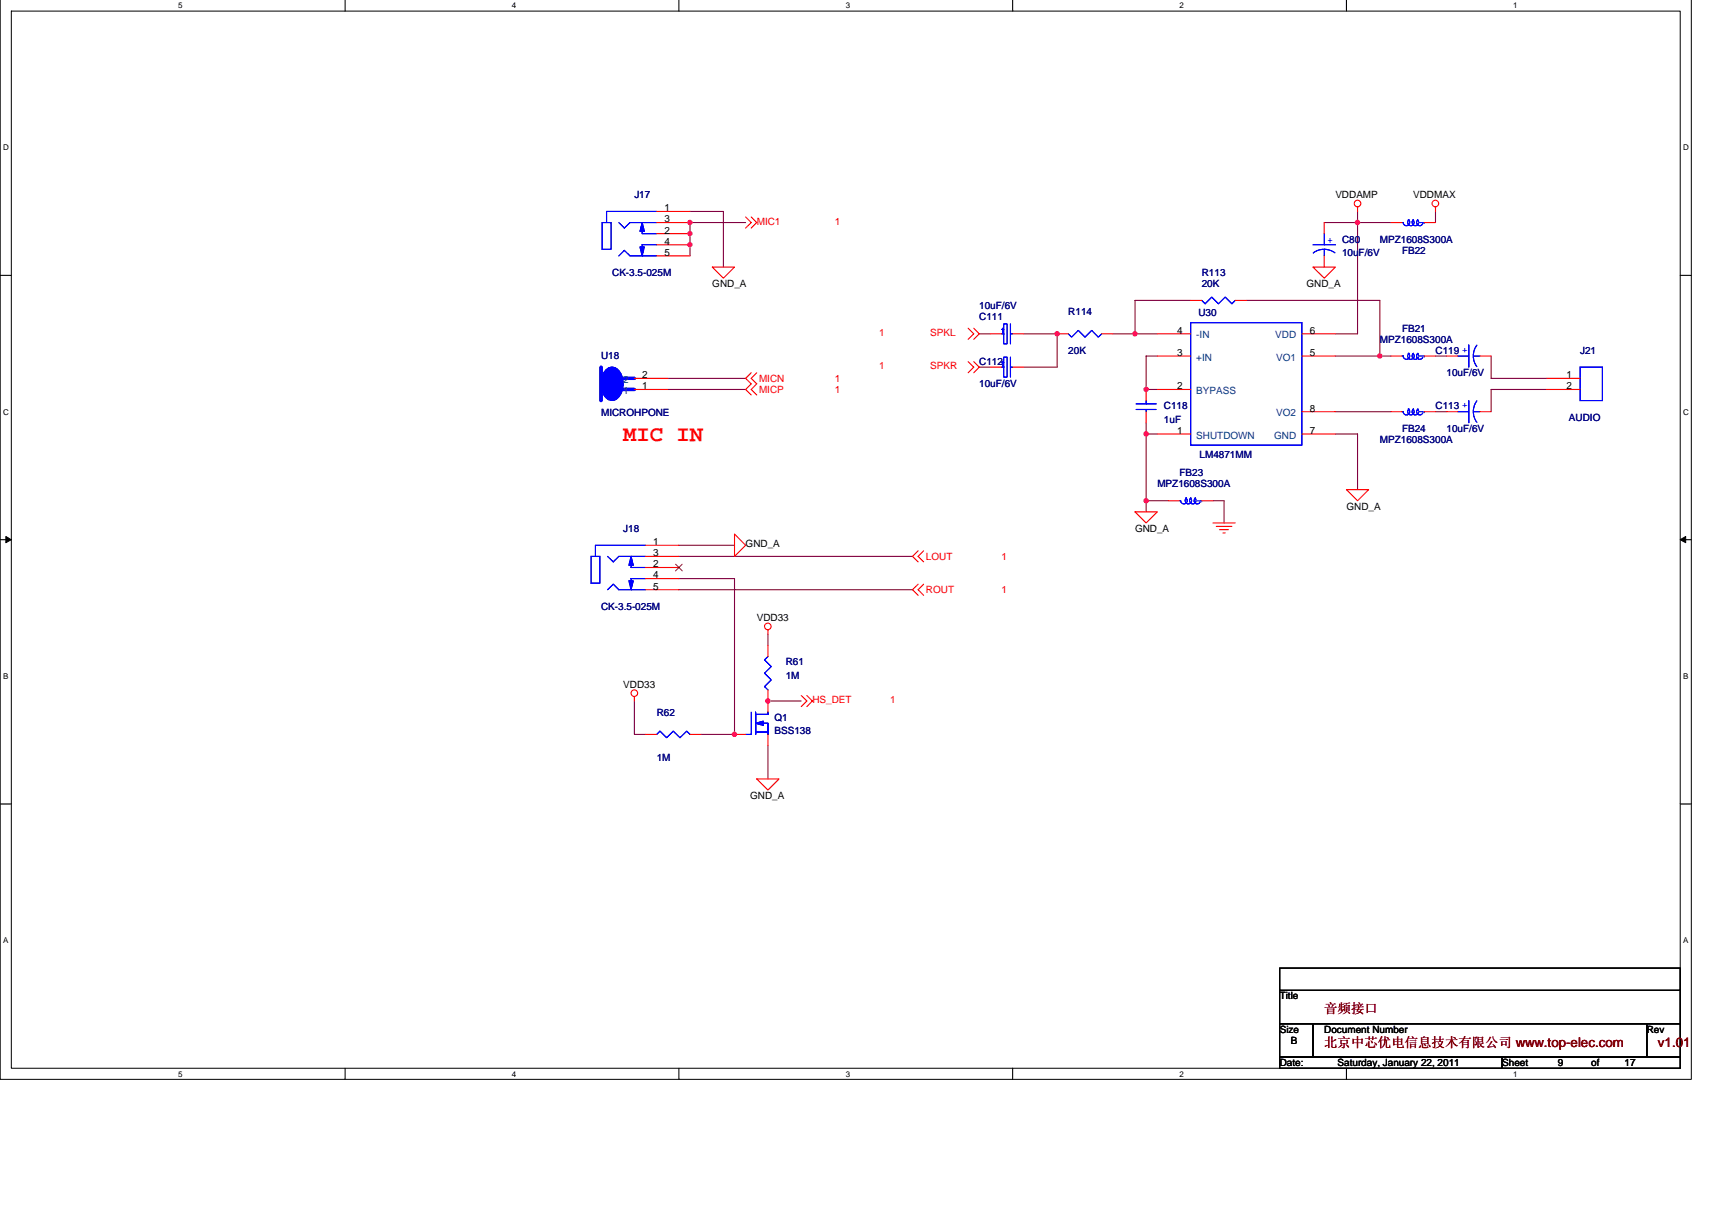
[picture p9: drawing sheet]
<svg xmlns="http://www.w3.org/2000/svg" width="297mm" height="210mm" viewBox="0 0 297 210" stroke-linecap="round" stroke-linejoin="round" font-family="sans-serif">
<path d="M0 0v187.2h293.5v-187.2M2 1.9h289.5v183.4h-289.5z" fill="none" stroke="#000" stroke-width=".17"/>
<g fill="#fff">
<path d="M30.9 .2h.8v1.6h-.8z"/>
<path d="M30.9 185.5h.8v1.6h-.8z"/>
</g>
<path d="M59.9 0v1.9M59.9 185.3v1.9" fill="none" stroke="#000" stroke-width=".19"/>
<g fill="#fff">
<path d="M88.8 .2h.8v1.6h-.8z"/>
<path d="M88.8 185.5h.8v1.6h-.8z"/>
</g>
<path d="M117.8 0v1.9M117.8 185.3v1.9" fill="none" stroke="#000" stroke-width=".19"/>
<g fill="#fff">
<path d="M146.7 .2h.8v1.6h-.8z"/>
<path d="M146.7 185.5h.8v1.6h-.8z"/>
</g>
<path d="M175.7 0v1.9M175.7 185.3v1.9" fill="none" stroke="#000" stroke-width=".19"/>
<g fill="#fff">
<path d="M204.7 .2h.7v1.6h-.7z"/>
<path d="M204.7 185.5h.7v1.6h-.7z"/>
</g>
<path d="M233.6 0v1.9M233.6 185.3v1.9" fill="none" stroke="#000" stroke-width=".19"/>
<g fill="#fff">
<path d="M262.6 .2h.7v1.6h-.7z"/>
<path d="M262.6 185.5h.7v1.6h-.7z"/>
<path d="M.5 24.8h1v1.6h-1z"/>
<path d="M292 24.8h1v1.6h-1z"/>
<path d="M.5 70.7h1v1.5h-1z"/>
<path d="M292 70.7h1v1.5h-1z"/>
</g>
<path d="M0 47.8h2M291.5 47.8h2" fill="none" stroke="#000" stroke-width=".19"/>
<g fill="#fff">
<path d="M.5 116.5h.9v1.6h-.9z"/>
<path d="M292 116.5h.9v1.6h-.9z"/>
</g>
<path d="M0 93.6h2M291.5 93.6h2" fill="none" stroke="#000" stroke-width=".19"/>
<path d="M1 93.1l1 .5-1 .5zM291.5 93.6l1-.5v1z" fill="#000" stroke="#000" stroke-width=".17"/>
<g fill="#fff">
<path d="M.5 162.4h.9v1.5h-.9z"/>
<path d="M292 162.4h.9v1.5h-.9z"/>
</g>
<path d="M0 139.5h2M291.5 139.5h2M222 167.9h69.5v3.9h-69.5zM222 171.8h69.5v5.8h-69.5zM222 177.6h5.8v5.8h-5.8zM227.8 177.6h57.9v5.8h-57.9zM285.7 177.6h5.8v5.8h-5.8zM222 183.4h38.6v1.9h-38.6zM260.6 183.4h30.9v1.9h-30.9z" fill="none" stroke="#000" stroke-width=".19"/>
<g fill="none" stroke="#800040" stroke-width=".19">
<path d="M119.7 36.7h5.8v9.6M129.4 38.6h-9.7v5.8M229.8 38.6h11.5M235.5 36.7v21.2h-3.8M249.1 36.7v1.9M169.9 57.9h1.9M177.6 57.9h5.8v5.8h-5.8M193.1 57.9h7.7M206.6 52.1h-9.7v5.8M216.2 52.1h23.2v9.7M115.9 67.6h13.5M115.9 65.6h13.5"/>
<path d="M169.9 63.7h1.9M198.9 73.3v15.5M198.9 75.3h1.9M200.8 61.8h-1.9v5.8h1.9M231.7 61.8h9.6M231.7 71.4h9.6M231.7 75.3h3.8v9.6M249.1 61.8h1.9M249.1 71.4h1.9M258.7 61.8v3.8h9.7M268.4 67.6h-9.7v3.8M117.8 96.5h40.5"/>
<path d="M117.8 94.6h9.6M198.9 86.9h3.8M210.5 86.9h1.9v3.8M117.8 100.4h9.6v27h-5.8M117.8 102.3h40.5M133.2 110v2M110.1 121.6v5.8h1.9M133.2 129.3v5.8M133.2 121.6h5.8"/>
</g>
<g fill="#f0f" stroke="#f0f" stroke-width=".19">
<circle cx="119.7" cy="38.6" r=".38"/>
<circle cx="119.7" cy="42.4" r=".38"/>
<circle cx="119.7" cy="40.5" r=".38"/>
<circle cx="133.2" cy="121.6" r=".38"/>
<circle cx="127.4" cy="127.4" r=".38"/>
<circle cx="198.9" cy="67.6" r=".38"/>
<circle cx="196.9" cy="57.9" r=".38"/>
<circle cx="239.4" cy="61.8" r=".38"/>
<circle cx="183.4" cy="57.9" r=".38"/>
<circle cx="198.9" cy="86.9" r=".38"/>
<circle cx="198.9" cy="75.3" r=".38"/>
<circle cx="235.5" cy="38.6" r=".38"/>
</g>
<g fill="none" stroke="#f00" stroke-width=".19">
<path d="M113.9 36.7h5.8M113.9 38.6h5.8M129.4 37.6l.9 1-.9 1M130.3 37.6l1 1-1 1M229.8 38.6v1.9M235.5 35.9v.8M241.3 38.6h2M247.1 38.6h2M249.1 35.9v.8M113.9 44.4h5.8M113.9 42.5h5.8M113.9 40.5h5.8"/>
<path d="M123.6 46.3h3.8l-1.9 2zM168 56.9l.9 1-.9 1M168.9 56.9l1 1-1 1M171.8 57.9h2M175.7 57.9h1.9M183.4 57.9h2M191.2 57.9h1.9M200.8 57.9h5.8M206.6 52.1h1.9M214.3 52.1h1.9M225.9 57.9h5.8M227.8 46.3h3.9l-1.9 2z"/>
<path d="M229.8 44.4v1.9M110.1 65.6h5.8M110.1 67.6h5.8M130.3 64.7l-.9 .9 .9 1-.9 1 .9 .9M131.3 64.7l-1 .9 1 1-1 1 1 .9M168 62.7l.9 1-.9 1M168.9 62.7l1 1-1 1M171.8 63.7h2M175.7 63.7h1.9M198.9 67.6v1.9M198.9 71.4v1.9M200.8 67.6h5.8"/>
<path d="M200.8 61.8h5.8M200.8 75.3h5.8M225.9 71.4h5.8M225.9 61.8h5.8M225.9 75.3h5.8M241.3 71.4h2M241.3 61.8h2M247.1 71.4h2M247.1 61.8h2M251 71.4h1.9M251 61.8h1.9M256.8 71.4h1.9"/>
<path d="M256.8 61.8h1.9M268.4 65.6h5.7M268.4 67.6h5.7M112 94.6h5.8M112 96.5h5.8M112 98.4h5.8M127.4 92.6l2 2-2 1.9zM159.3 95.5l-1 1 1 1M160.2 95.5l-.9 1 .9 1M196.9 88.8h3.9l-1.9 1.9zM202.7 86.9h2M208.5 86.9h2"/>
<path d="M210.5 90.7h3.8M211 91.3h2.7M211.6 91.9h1.5M212.2 92.5h.4M233.6 84.9h3.9l-2 2zM112 102.3h5.8M112 100.4h5.8M133.2 109.3v.7M133.2 112v1.9M133.2 119.7v3.8M159.3 101.3l-1 1 1 1M160.2 101.3l-.9 1 .9 1"/>
<path d="M110.1 120.8v.8M112 127.4h1.9M119.7 127.4h1.9M127.4 127.4h2M131.3 135.1h3.9l-2 2zM133.2 127.4v1.9M139 120.6l1 1-1 1M140 120.6l.9 1-.9 1"/>
<circle cx="235.5" cy="35.3" r=".57"/>
<circle cx="249" cy="35.3" r=".57"/>
<circle cx="133.2" cy="108.7" r=".57"/>
<circle cx="110.1" cy="120.2" r=".57"/>
</g>
<g fill="none" stroke="#00f" stroke-width=".19">
<path d="M104.5 38.6h1.5v4.6h-1.5zM107.4 38.6l.9 1 1-1h4.6M111.4 38.6v1.9h2.5M113.9 36.7h-8.7v1.9M244.3 38.1a.57 .57 0 0 1 0 1 .57 .57 0 0 1-.8-.5h-.2M244.5 38.1a.57 .57 0 0 0-.2 .8 .57 .57 0 0 0 .9 .1 .57 .57 0 0 0 0-.8M245.2 38.1a.58 .58 0 0 0-.1 .8 .58 .58 0 0 0 .8 .1 .58 .58 0 0 0 .1-.8M246 38.1a.57 .57 0 0 0 .1 1 .57 .57 0 0 0 .8-.5M107.4 44.4l.9-1 1 1h4.6M113.9 42.5h-2.5v1.9M173.8 57.1h.4M173.8 57.9h.4"/>
<path d="M174 57.5h.1M174 56.9v.4M174.2 56.2h.5v3.4h-.5zM175.3 56.2v3.4M175.3 57.9h.4M185.4 57.9l.5 .6 1.2-1.2 1.2 1.2 1.1-1.2 1.2 1.2 .6-.6M206.6 56h19.3v21.2h-19.3zM208.5 52.1l.6 .6 1.1-1.2 1.2 1.2 1.2-1.2 1.1 1.2 .6-.6M227.8 42.5h3.9M229.8 40.5v2M229.8 43.2v1.2M231.6 43.9a3.1 3.1 0 0 0-3.7 0"/>
<path d="M254.8 59.8v3.9M256.2 59.9a3.1 3.1 0 0 0 0 3.7M173.8 62.9h.4M173.8 63.7h.4M174 63.3h.1M174 62.7v.4M174.2 62h.5v3.4h-.5zM175.3 62v3.4M175.3 63.7h.4M197.1 70.1h3.5M197.1 71h3.5M198.9 69.5v.6"/>
<path d="M198.9 71v.4M243.3 61.8h.2M244.3 70.9a.57 .57 0 0 1 0 1 .57 .57 0 0 1-.8-.5h-.2M244.3 61.3a.57 .57 0 0 1 0 1 .57 .57 0 0 1-.8-.6M244.5 70.9a.58 .58 0 0 0-.2 .9 .58 .58 0 0 0 .9 0 .58 .58 0 0 0 0-.8M244.5 61.3a.58 .58 0 0 0-.2 .8 .58 .58 0 0 0 .9 .1 .58 .58 0 0 0 0-.9M245.2 70.9a.58 .58 0 0 0-.1 .9 .58 .58 0 0 0 .9 0 .58 .58 0 0 0 0-.8M245.2 61.3a.58 .58 0 0 0-.1 .8 .58 .58 0 0 0 .9 .1 .58 .58 0 0 0 0-.9M246 70.9a.57 .57 0 0 0 .1 1 .57 .57 0 0 0 .8-.5M246 61.3a.57 .57 0 0 0 .1 1 .57 .57 0 0 0 .8-.6M252.9 71.4h1.9M252.9 61.8h1.9"/>
<path d="M254.8 69.5v3.8M255.6 71.4h1.2M255.6 61.8h1.2M256.2 69.5a3.1 3.1 0 0 0 0 3.8M274.1 63.7h3.9v5.8h-3.9zM102.5 96.5h1.6v4.7h-1.6zM105.4 96.5l1 1 1-1h4.6M109.5 96.5v1.9h2.5M112 94.6h-8.7v1.9M204.7 86.9h.1M205.7 86.4a.57 .57 0 0 1 0 .9 .57 .57 0 0 1-.9-.5M205.9 86.4a.57 .57 0 0 0-.2 .8 .57 .57 0 0 0 .8 .1 .57 .57 0 0 0 .1-.9"/>
<path d="M206.6 86.4a.58 .58 0 0 0-.1 .8 .58 .58 0 0 0 .8 .1 .58 .58 0 0 0 .1-.9M207.4 86.4a.57 .57 0 0 0 .1 .9 .57 .57 0 0 0 .8-.5M105.4 102.3l1-1 1 1h4.6M112 100.4h-2.5v1.9M133.2 113.9l-.6 .6 1.2 1.1-1.2 1.2 1.2 1.1-1.2 1.2 .6 .6M113.9 127.4l.6-.6 1.2 1.2 1.1-1.2 1.2 1.2 1.1-1.2 .6 .6M130.3 123.5v3.9h-.9M131.1 123.9h2.1v-.4v.4h-1.9M131.1 125.5h2.1v1.9v-1.9h-.7M131.1 123.5v3.9M131.1 127h2.1"/>
</g>
<path d="M246.2 38.6h.9M247.1 38.6h.1M246.2 71.4h.9M246.2 61.8h.9M247.1 71.4h.1M247.1 61.8h.1M207.6 86.9h.9M208.5 86.9h.1" fill="none" stroke="#fff" stroke-width=".17" stroke-dasharray="1 1 1 1 1 1 1 1"/>
<path d="M246.2 38.6h.9M247.1 38.6h.1M246.2 71.4h.9M246.2 61.8h.9M247.1 71.4h.1M247.1 61.8h.1M207.6 86.9h.9M208.5 86.9h.1" fill="none" stroke="#00f" stroke-width=".17" stroke-dasharray="1 1 1 1 1 1 1 1"/>
<g fill="#00f" stroke="#00f" stroke-width=".19">
<path d="M111 42.8h.8l-.4 1.6z" fill-rule="evenodd"/>
<path d="M111.4 38.6l.4 1.6h-.8z" fill-rule="evenodd"/>
<path d="M111 42.8h.8l-.4 1.6z" fill-rule="evenodd"/>
<path d="M111.4 38.6l.4 1.6h-.8z" fill-rule="evenodd"/>
<path d="M105 64.3a1.52 1.52 0 0 1 1.5-.6 1.52 1.52 0 0 1 1.2 1.1 3.7 3.7 0 0 1-.7 4.4 1.53 1.53 0 0 1-2.3-.8 4 4 0 0 1 .3-4.1z" fill-rule="evenodd"/>
<path d="M105 64.3a1.52 1.52 0 0 1 1.5-.6 1.52 1.52 0 0 1 1.2 1.1 3.7 3.7 0 0 1-.7 4.4 1.53 1.53 0 0 1-2.3-.8 4 4 0 0 1 .3-4.1z" fill-rule="evenodd"/>
<path d="M131.1 125.5l1.4-.4v.8z" fill-rule="evenodd"/>
<path d="M131.1 125.5l1.4-.4v.8z" fill-rule="evenodd"/>
<path d="M109.1 100.8h.8l-.4 1.5z" fill-rule="evenodd"/>
<path d="M109.5 96.5l.4 1.6h-.8z" fill-rule="evenodd"/>
<path d="M109.1 100.8h.8l-.4 1.5z" fill-rule="evenodd"/>
<path d="M109.5 96.5l.4 1.6h-.8z" fill-rule="evenodd"/>
</g>
<path d="M104.3 63.7v5.8M108.1 67.6h2M108.1 65.6h2" fill="none" stroke="#00f" stroke-width=".57"/>
<path d="M117.2 97.9l1.2 1.1M118.4 97.9l-1.2 1.1" fill="none" stroke="#804000" stroke-width=".17"/>
<text font-size="3.9" fill="#f00" x="108.1" y="76.5">MIC IN</text>
<g font-size="2.3" fill="#800000">
<text x="229.8" y="175.8">音频接口</text>
<text x="229.8" y="181.6">北京中芯优电信息技术有限公司 www.top-elec.com</text>
<text x="287.7" y="181.6">v1.01</text>
</g>
<g font-size="1.7" fill="#000080">
<text x="110.1" y="34.4">J17</text>
<text x="106.2" y="47.9">CK-3.5-025M</text>
<text x="208.5" y="47.9">R113</text>
<text x="232.9" y="42.1">C80</text>
<text x="232.9" y="44.4">10uF/6V</text>
<text x="239.4" y="42.1">MPZ1608S300A</text>
<text x="243.3" y="44">FB22</text>
<text x="169.9" y="53.7">10uF/6V</text>
<text x="208.5" y="49.8">20K</text>
<text x="169.9" y="55.6">C111</text>
<text x="185.4" y="54.6">R114</text>
<text x="207.9" y="54.8">U30</text>
<text x="239.4" y="59.5">MPZ1608S300A</text>
<text x="243.3" y="57.5">FB21</text>
<text x="104.3" y="62.4">U18</text>
<text x="169.9" y="63.3">C112</text>
<text x="185.4" y="61.4">20K</text>
<text x="249.1" y="61.4">C119</text>
<text x="251" y="65.2">10uF/6V</text>
<text x="274.1" y="61.4">J21</text>
<text x="169.9" y="67.2">10uF/6V</text>
<text x="201.9" y="71">C118</text>
<text x="249.1" y="71">C113</text>
<text x="104.3" y="72.2">MICROHPONE</text>
<text x="201.9" y="73.3">1uF</text>
<text x="239.4" y="76.8">MPZ1608S300A</text>
<text x="243.3" y="74.9">FB24</text>
<text x="251" y="74.9">10uF/6V</text>
<text x="272.2" y="73">AUDIO</text>
<text x="204.7" y="82.6">FB23</text>
<text x="208.1" y="79.5">LM4871MM</text>
<text x="200.8" y="84.5">MPZ1608S300A</text>
<text x="108.1" y="92.3">J18</text>
<text x="104.3" y="105.8">CK-3.5-025M</text>
<text x="136.3" y="115.4">R61</text>
<text x="136.3" y="117.8">1M</text>
<text x="113.9" y="124.1">R62</text>
<text x="134.4" y="125.1">Q1</text>
<text x="134.4" y="127.4">BSS138</text>
<text x="113.9" y="132">1M</text>
</g>
<g font-size="1.7">
<text x="231.7" y="34.4">VDDAMP</text>
<text x="245.2" y="34.4">VDDMAX</text>
<text x="115.3" y="36.7">1</text>
<text x="115.3" y="38.6">3</text>
<text x="115.3" y="40.5">2</text>
<text x="115.3" y="44.4">5</text>
<text x="115.3" y="42.4">4</text>
<text x="123.6" y="49.8">GND_A</text>
<text x="226.7" y="49.8">GND_A</text>
<text x="204.3" y="57.9">4</text>
<text x="227.2" y="57.9">6</text>
<text x="111.4" y="65.6">2</text>
<text x="204.3" y="61.7">3</text>
<text x="227.2" y="61.7">5</text>
<text x="271.8" y="65.6">1</text>
<text x="111.4" y="67.5">1</text>
<text x="204.3" y="67.5">2</text>
<text x="227.2" y="71.4">8</text>
<text x="271.8" y="67.5">2</text>
<text x="204.3" y="75.3">1</text>
<text x="227.2" y="75.3">7</text>
<text x="233.6" y="88.4">GND_A</text>
<text x="113.3" y="94.6">1</text>
<text x="129.4" y="95">GND_A</text>
<text x="196.9" y="92.3">GND_A</text>
<text x="113.3" y="96.5">3</text>
<text x="113.3" y="100.4">4</text>
<text x="113.3" y="98.4">2</text>
<text x="113.3" y="102.3">5</text>
<text x="131.3" y="107.7">VDD33</text>
<text x="108.1" y="119.3">VDD33</text>
<text x="130.2" y="138.6">GND_A</text>
<text x="222" y="173.4">Title</text>
<text x="222" y="179.1">Size</text>
<text x="229.8" y="179.1">Document Number</text>
<text x="285.7" y="179.1">Rev</text>
<text x="222" y="184.9">Date:</text>
<text x="224" y="181.1">B</text>
<text x="232.1" y="184.9">Saturday, January 22, 2011</text>
<text x="260.6" y="184.9">Sheet</text>
<text x="270.3" y="184.9">9</text>
<text x="276.1" y="184.9">of</text>
<text x="281.9" y="184.9">17</text>
</g>
<g font-size="1.7" fill="#f00">
<text x="131.3" y="39">MIC1</text>
<text x="144.8" y="39">1</text>
<text x="152.5" y="58.3">1</text>
<text x="161.4" y="58.3">SPKL</text>
<text x="152.5" y="64.1">1</text>
<text x="161.4" y="64.1">SPKR</text>
<text x="131.7" y="66.2">MICN</text>
<text x="131.7" y="68.1">MICP</text>
<text x="144.8" y="66.2">1</text>
<text x="144.8" y="68.1">1</text>
<text x="160.7" y="97.1">LOUT</text>
<text x="173.8" y="97.1">1</text>
<text x="160.7" y="102.9">ROUT</text>
<text x="173.8" y="102.9">1</text>
<text x="140.9" y="122">HS_DET</text>
<text x="154.5" y="122">1</text>
</g>
<g font-size="1.7" fill="#00f">
<text x="230.3" y="42.1">+</text>
<text x="254.6" y="61.2" transform="rotate(-90 254.6 61.2)">+</text>
<text x="254.6" y="70.8" transform="rotate(-90 254.6 70.8)">+</text>
</g>
<g font-size="1.7" fill="#004080">
<text x="207.6" y="58.7">-IN</text>
<text x="221.3" y="58.7">VDD</text>
<text x="207.6" y="62.5">+IN</text>
<text x="221.4" y="62.5">VO1</text>
<text x="108.1" y="68.3">1</text>
<text x="108.1" y="66.4">2</text>
<text x="207.6" y="68.3">BYPASS</text>
<text x="207.6" y="76.1">SHUTDOWN</text>
<text x="221.1" y="76.1">GND</text>
<text x="221.4" y="72.2">VO2</text>
</g>
<g font-size="1.4">
<text x="30.9" y="1.5">5</text>
<text x="88.8" y="1.5">4</text>
<text x="146.7" y="1.5">3</text>
<text x="204.7" y="1.5">2</text>
<text x="262.6" y="1.5">1</text>
<text x=".5" y="26.1">D</text>
<text x="292" y="26.1">D</text>
<text x=".5" y="71.9">C</text>
<text x="292" y="71.9">C</text>
<text x=".5" y="117.8">B</text>
<text x="292" y="117.8">B</text>
<text x=".5" y="163.6">A</text>
<text x="292" y="163.6">A</text>
<text x="30.9" y="186.8">5</text>
<text x="88.8" y="186.8">4</text>
<text x="146.7" y="186.8">3</text>
<text x="204.7" y="186.8">2</text>
<text x="262.6" y="186.8">1</text>
</g>
</svg>
